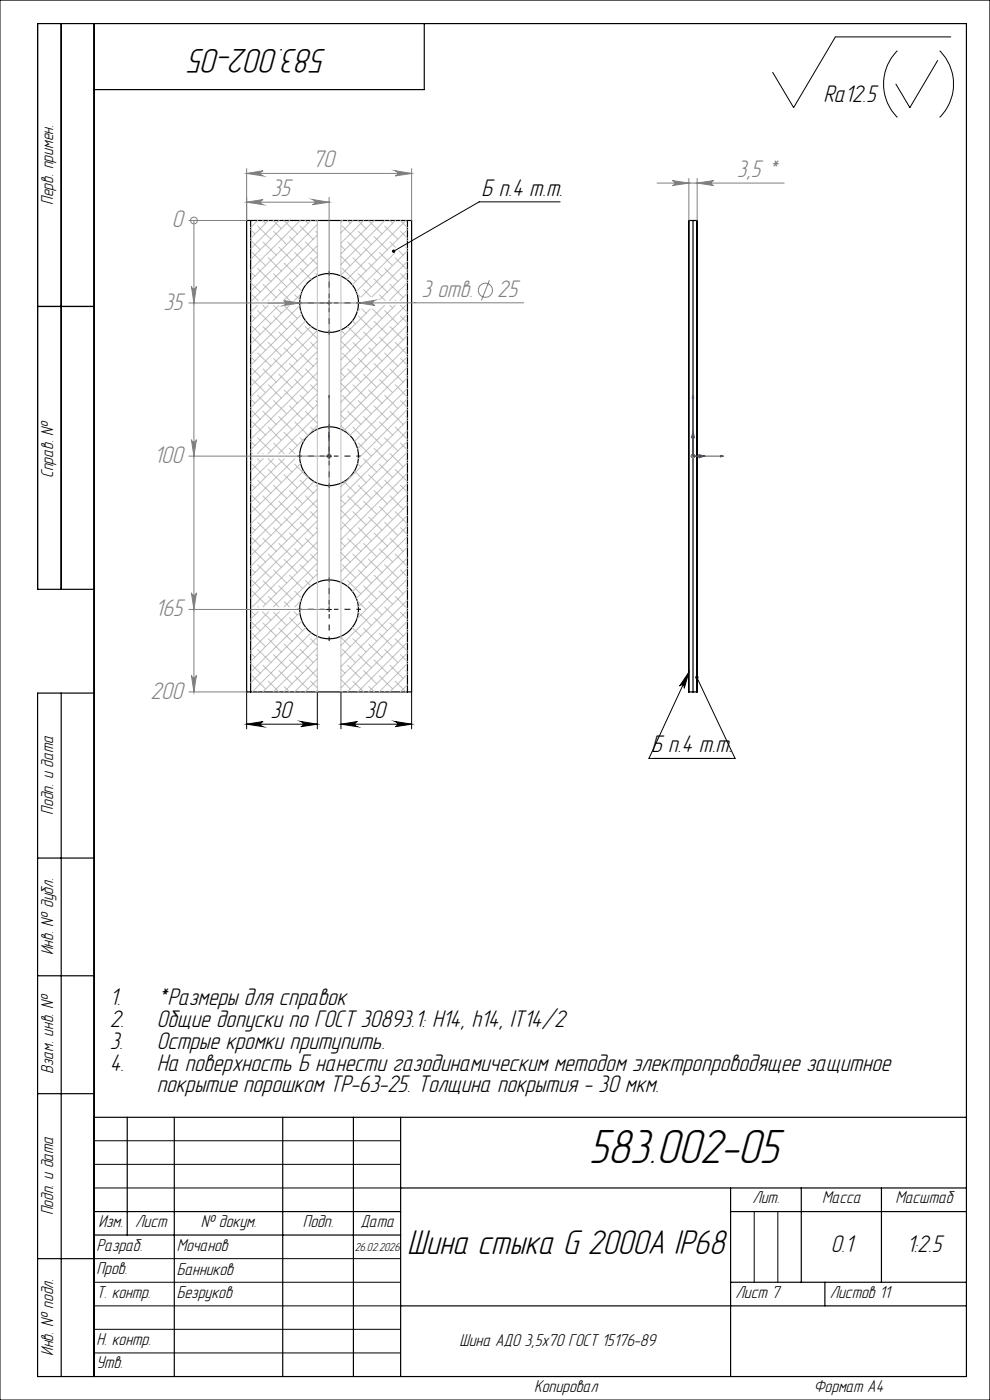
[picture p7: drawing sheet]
<svg xmlns="http://www.w3.org/2000/svg" width="210mm" height="297mm" viewBox="0 0 210 297" stroke-linecap="round" stroke-linejoin="round" font-family="sans-serif">
<g fill="none" stroke="#000" stroke-width=".25">
<path d="M13 5v120M20 5v287M90 5v14h-70M53.2 46.8h-.9v100h.9M53.2 46.8v100M53.2 46.8h33.2M86.4 46.8h.9v100h-.9M86.4 46.8v100M146.1 46.8h.1M146.1 46.8v100M146.1 46.8h.9M147 46.8h.8"/>
<path d="M147 46.8v100M147.8 46.8v100M8 65h12M20 125h-12v-120h197v287h-197v-145h12M13 147v145M53.2 146.8h33.2M146.1 146.8h.1M146.1 146.8h.9M147 146.8h.8M8 182h12M8 207h12M8 232h12"/>
<path d="M20 237h185M27 237v25M37 237v55M60 237v55M75 237v55M85 237v55M20 257h65M85 252h120M155 252v40M155 257h50M170 252v20M187 252v20"/>
<path d="M8 267h12M20 262h65M85 277h120M155 272h50M175 272v5"/>
<circle cx="69.8" cy="64.3" r="6.2"/>
<circle cx="69.8" cy="96.8" r="6.2"/>
<circle cx="69.8" cy="129.3" r="6.2"/>
</g>
<g fill="none" stroke="#808080" stroke-width=".21">
<path d="M52.3 36.8l3.5-.6a.55 .55 0 0 0-.5 .6 .55 .55 0 0 0 .5 .5zM52.3 35.8v11M52.3 36.8h35M83.8 36.2l3.5 .6-3.5 .5a.55 .55 0 0 0 .5-.5 .55 .55 0 0 0-.5-.6zM87.3 35.8v11M139.4 38.8h26.9M142.6 38.3l3.5 .5-3.5 .6a.53 .53 0 0 0 .5-.6 .53 .53 0 0 0-.5-.5zM146.1 37.8v9M147.9 38.8l3.5-.5a.53 .53 0 0 0-.5 .5 .53 .53 0 0 0 .5 .6zM147.9 37.8v9M40.1 46.8h12.2M41.1 46.8h.1"/>
<path d="M41.1 46.8v100M52.3 42.9l3.5-.6a.55 .55 0 0 0-.5 .6 .55 .55 0 0 0 .5 .5zM52.3 42.9h17.5M66.3 42.3l3.5 .6-3.5 .5a.55 .55 0 0 0 .5-.5 .55 .55 0 0 0-.5-.6zM69.8 41.9v87.4M103.8 59.4l-1.7 4.3M40.6 60.8a.53 .53 0 0 0 .5 .5 .53 .53 0 0 0 .6-.5l-.6 3.5zM60 63.7l3.6 .6-3.6 .5a.55 .55 0 0 0 .6-.5 .55 .55 0 0 0-.6-.6zM63.6 64.3h-6.8M76.1 64.3l3.5-.6a.55 .55 0 0 0-.5 .6 .55 .55 0 0 0 .5 .5zM111.1 64.2l-71 .1M40.1 96.8h30.2"/>
<path d="M40.6 93.3a.53 .53 0 0 0 .5 .5 .53 .53 0 0 0 .6-.5l-.6 3.5zM69.5 96.4l.7 .7M70.2 96.4l-.7 .7M146.5 96.8h1M146.6 96.4l.8 .7M147 96.3v1M147.4 96.4l-.8 .7M40.1 129.3h29.7M40.6 125.8a.53 .53 0 0 0 .5 .5 .53 .53 0 0 0 .6-.5l-.6 3.5zM40.1 146.8h12.2M40.6 143.3a.53 .53 0 0 0 .5 .5 .53 .53 0 0 0 .6-.5l-.6 3.5z"/>
<circle cx="41.1" cy="46.8" r=".71"/>
<circle cx="103" cy="61.6" r="1.48"/>
</g>
<g fill="none" stroke="#000" stroke-width=".21">
<path d="M0 0h210v297h-210zM190.4 10.8a10 10 0 0 0 0 14.1M198.9 12.8l-5.9 10-3-5M199.3 10.8a10 10 0 0 1 0 14.1M201.7 7.8h-24.5l-8.9 15-4.4-7.5M118.8 42.8h-17.2l-18.1 10.5M69.3 64.3h1M69.8 63.8v1M69.3 96.8h1M69.8 96.3v1M69.3 129.3h1M69.8 128.8v1"/>
<path d="M52.3 153.6l3.5-.5a.55 .55 0 0 0-.5 .5 .55 .55 0 0 0 .5 .6zM52.3 146.8v7.8M52.3 153.6h15M63.8 153.1l3.5 .5-3.5 .6a.55 .55 0 0 0 .5-.6 .55 .55 0 0 0-.5-.5zM67.3 146.8v7.8M72.3 153.6l3.5-.5a.55 .55 0 0 0-.5 .5 .55 .55 0 0 0 .5 .6zM72.3 153.6h15M72.3 146.8v7.8M83.8 153.1l3.5 .5-3.5 .6a.55 .55 0 0 0 .5-.6 .55 .55 0 0 0-.5-.5zM87.3 146.8v7.8M146.1 142.6l-1 3.4a.55 .55 0 0 0-.2-.7 .55 .55 0 0 0-.8 .3zM146.1 142.6l-8.4 18.3h18.2l-8.1-17.2"/>
<path d="M20 242h65M20 247h65M20 252h65M160 257v15M165 257v15M20 267h65M20 272h65M20 277h65M20 282h65M20 287h65"/>
</g>
<path d="M69.8 96.6v.3zM69.8 83.8v.7v-.7M69.8 96.4v.7zM69.8 91.6v1.3v-1.3M69.8 96.8h.1M69.8 83.8v13M147 83.8l.1 .7h-.3zM147 91.6l.3 1.3h-.7zM147 83.8v13h6.5M148.3 96.4l1.3 .4-1.3 .3zM152.8 96.6l.7 .2-.7 .1z" fill="none" stroke="#00f" stroke-width=".21"/>
<path d="M68.8 64.3h-5.7M69.8 63.3v-5.8M69.8 65.3v5.7M70.8 64.3h5.8M68.8 96.8h-5.7M69.8 95.8v-5.8M69.8 97.8v5.7M70.8 96.8h5.8M68.8 129.3h-5.7M69.8 128.3v-5.8M69.8 130.3v5.7M70.8 129.3h5.8" fill="none" stroke="#000" stroke-width=".21" stroke-dasharray="15.2 1.3 1.3 1.3" stroke-dashoffset="14.3" stroke-linecap="butt"/>
<g fill="none" stroke="#c0c0c0" stroke-width=".21">
<path d="M53.2 59.9l2 2.1M53.2 57.7l.9 .9M53.2 51l2 2M53.2 48.7l.9 .9M53.5 53.5l2.8 2.9M54.6 56.9l2.9 2.8M54.6 47.9l2.9 2.9M54.7 46.8l-1.5 1.5M55.7 46.8l.6 .6M55.8 51.3l2.8 2.8M56.9 54.7l2.8 2.8M56.9 46.8l-3.7 3.7"/>
<path d="M58 46.8l1.7 1.7M58 58.1l2.8 2.8M58 49.1l2.8 2.8M59.1 52.4l2.8 2.8M59.2 46.8l-6 6M60.3 55.8l2.8 2.8M60.3 46.8l2.8 2.8M61.4 59.2l2.7 2.6M61.4 50.2l2.8 2.8M61.4 46.8l-8.2 8.2M62.5 53.5l2.8 2.9M63.6 56.9l2.4 2.4"/>
<path d="M63.6 47.9l2.8 2.9M63.7 46.8l-10.5 10.5M64.7 46.8l.6 .6M64.8 51.3l2.5 2.6M65.9 54.7l1.4 1.4M65.9 46.8l-12.7 12.7M67 46.8l.3 .3M67 58.1l.3 .2M67 49.1l.3 .3M67.3 46.8v100M67.3 47.6l-14.1 14.2M67.3 49.9l-13.9 13.9"/>
<path d="M67.3 52.1l-11.6 11.7M67.3 54.4l-9.4 9.4M67.3 56.6l-7.2 7.2M72.3 46.8v100M72.3 52.1l.9 .9M72.3 54.4l2 2M72.6 56.9l2.8 2.8M72.6 47.9l2.8 2.9M72.7 46.8l-.4 .3M73.7 46.8l.6 .6M73.7 51.3l2.9 2.8M74.9 54.7l2.7 2.8"/>
<path d="M74.9 46.8l-2.6 2.6M75.9 46.8l1.7 1.7M76 58.1l2.8 2.8M76 49.1l2.8 2.8M77.1 52.4l2.8 2.8M77.2 46.8l-4.9 4.8M78.2 55.8l2.8 2.8M78.2 46.8l2.8 2.8M79.3 59.2l2.9 2.8M79.3 50.2l2.9 2.8M79.4 46.8l-7.1 7.1M80.5 53.5l2.8 2.9"/>
<path d="M81.6 56.9l2.8 2.8M81.6 47.9l2.8 2.9M81.6 46.8l-9.3 9.3M82.7 46.8l.6 .6M82.7 51.3l1.2 1.2M83.7 53.7l-8.1 8.1M83.8 54.7l2.6 2.6M83.9 46.8l-11.6 11.5M84.6 53.2l.9 .9M84.9 46.8l1.5 1.5M84.9 58.1l1.5 1.4M84.9 49.1l1.5 1.4"/>
<path d="M86.1 52.4l.3 .4M86.1 46.8l-12.5 12.5M86.4 48.7l-11.7 11.7M86.4 51l-.1 .1M86.4 53.2l-9.7 9.8M86.4 55.5l-7.5 7.5M86.4 59.9l-3.8 3.8M86.4 57.7l-5.9 5.9M53.2 77.9l2 2M53.2 75.7l.9 .9M53.2 68.9l2 2M53.2 66.7l.9 .9"/>
<path d="M53.5 71.5l2.8 2.8M53.5 62.5l1.3 1.3M54.6 74.9l2.9 2.8M54.6 65.9l2.9 2.8M54.6 64.8l-1.4 1.4M55.8 78.2l2.8 2.9M55.8 69.3l2.8 2.8M55.8 64.8l.5 .5M55.8 60.3l2.8 2.8M56.9 72.6l2.8 2.9M56.9 63.7l.1 .1M56.9 64.8l-3.7 3.7"/>
<path d="M58 76l2.8 2.8M58 67l2.8 2.8M58 64.8l1.7 1.7M59.1 79.4l2.8 2.8M59.1 70.4l2.8 2.8M59.1 61.4l2.4 2.4M59.1 64.8l-5.9 5.9M60.3 73.8l2.8 2.8M60.3 64.8l2.8 2.8M61.4 77.1l2.8 2.8M61.4 68.2l2.8 2.7M61.4 64.8l-8.2 8.2"/>
<path d="M62.5 71.5l2.8 2.8M62.5 62.5l1.1 1.1M63.6 64.8l-10.4 10.4M63.6 74.9l2.8 2.8M63.6 65.9l.2 .2M63.9 62.3l-1.5 1.5M64 66.6l-10.8 10.9M64.8 78.2l2.5 2.6M64.8 69.3l2.5 2.5M64.8 60.3l.1 .1M64.8 68.1l-11.6 11.6M65.9 72.6l1.4 1.5"/>
<path d="M66 69.2l-12.8 12.8M67 76l.3 .3M67.3 70.1l-14.1 14.1M67.3 72.4l-14.1 14.1M67.3 74.6l-14.1 14.1M67.3 76.8l-14.1 14.1M67.3 79.1l-14.1 14.1M72.3 72.4l2 1.9M72.3 70.1l.9 .8M72.3 79.1l.9 .8M72.6 74.9l2.8 2.8M73.7 78.2l2.9 2.9"/>
<path d="M73.7 69.3l2.9 2.8M74.8 68.1l.6 .6M74.9 72.6l2.7 2.9M75.7 62.3l.7 .7M76 76l2.8 2.8M76 67l2.8 2.8M76.3 65.5l-.5 .6M76.8 65.5l.8 1M77.1 70.4l2.8 2.8M77.1 79.4l2.8 2.8M77.1 61.4l1.6 1.6M78.2 73.8l2.8 2.8"/>
<path d="M78.6 65.5l-6.3 6.3M79 65.5l2 2.1M79.3 77.1l2.9 2.8M79.3 68.2l2.9 2.7M80.5 71.5l2.8 2.8M80.5 62.5l1.2 1.2M81.6 64.8l-9.3 9.3M81.6 74.9l2.8 2.8M81.6 65.9l2.8 2.8M82.7 64.8l.6 .5M82.7 78.2l2.8 2.9M82.7 69.3l2.8 2.8"/>
<path d="M82.7 60.3l2.8 2.8M83.8 72.6l2.6 2.6M83.8 63.7h.1M83.9 64.8l-11.6 11.5M84.9 76l1.5 1.5M84.9 67l1.5 1.5M84.9 64.8l1.5 1.4M86.1 79.4l.3 .3M86.1 70.4l.3 .3M86.1 61.4l.3 .4M86.1 64.8l-13.8 13.8M86.4 75.7l-14.1 14.1"/>
<path d="M86.4 77.9l-13.4 13.5M86.4 62.2l-1.5 1.5M86.4 66.7l-14.1 14.1M86.4 68.9l-14.1 14.1M86.4 71.2l-14.1 14.1M86.4 73.4l-14.1 14.2M53.2 93.6l.9 .9M53.2 86.9l2 2M53.2 84.6l.9 .9M53.2 95.9l.4 .4M53.5 98.5l2.8 2.8M53.5 89.5l2.8 2.8"/>
<path d="M53.5 80.5l2.8 2.8M53.6 97.3l-.4 .4M54.6 97.3l.6 .6M54.6 92.8l2.9 2.9M54.6 83.9l2.9 2.8M55.8 96.2v.1M55.8 87.2l2.8 2.8M55.8 97.3l-2.6 2.6M56.8 97.3l1.8 1.7M56.9 99.6l2.8 2.8M56.9 90.6l2.8 2.8M56.9 81.6l2.8 2.8"/>
<path d="M58 94l2.3 2.3M58 85l2.8 2.8M58.1 97.3l-4.9 4.9M59.1 97.3l2.8 2.9M59.1 88.4l2.8 2.8M60.3 91.7l2.8 2.8M60.3 82.8l2.8 2.7M60.3 97.3l-7.1 7.1M61.4 86.1l2.8 2.8M61.4 95.1l1.2 1.2M62.5 98.5l2.8 2.8M62.5 89.5l2.8 2.8"/>
<path d="M62.5 80.5l2.8 2.8M62.6 97.3l-9.4 9.4M63.6 96.3h.1M63.6 97.3h.1M63.6 92.8l.8 .8M63.6 83.9l2.8 2.8M63.7 98.4l-10.5 10.5M64.4 99.9l-11.2 11.3M64.8 87.2l2.5 2.6M65.9 90.6l.7 .8M65.9 81.6l1.4 1.4M67 85l.3 .3"/>
<path d="M67.3 81.3l-14.1 14.1M67.3 83.6l-12.7 12.7M67.3 85.8l-10.5 10.5M67.3 88l-8.2 8.3M67.3 90.3l-6 6M72.3 90.3l2 2M72.3 88l.9 .9M72.3 81.3l2 2M72.6 83.9l2.8 2.8M73.7 87.2l2.9 2.8M74.9 81.6l2.7 2.8M74.9 90.6l2.7 2.8"/>
<path d="M75.2 99.9l2.4 2.5M75.8 98.4l.8 .6M76 94l2.8 2.8M76 85l2.8 2.8M77.1 88.4l2.8 2.8M77.1 97.3l2.8 2.9M78.2 91.7l2.8 2.8M78.2 82.8l2.8 2.7M79.3 86.1l2.9 2.8M79.3 95.1l2.9 2.8M80.5 98.5l2.8 2.8M80.5 80.5l2.8 2.8"/>
<path d="M80.5 89.5l2.8 2.8M81.6 92.8l2.8 2.9M81.6 83.9l2.8 2.8M82.7 87.2l2.8 2.8M82.7 96.2l2.8 2.8M83.8 99.6l2.6 2.6M83.8 90.6l2.6 2.6M83.8 81.6l2.6 2.6M84.9 94l1.5 1.4M84.9 85l1.5 1.5M86.1 97.3l.3 .4M86.1 88.4l.3 .3"/>
<path d="M86.4 80.1l-12.2 12.3M86.4 82.4l-11.2 11.2M86.4 84.6l-10.6 10.6M86.4 86.9l-10.4 10.4M86.4 89.1l-14.1 14.2M86.4 91.4l-14.1 14.1M86.4 95.9l-14.1 14.1M86.4 93.6l-14.1 14.1M86.4 98.1l-14.1 14.2M53.2 113.8l2 2M53.2 111.6l.9 .9M53.2 104.8l2 2.1"/>
<path d="M53.2 102.6l.9 .9M53.5 116.4l2.8 2.8M53.5 107.5l2.8 2.7M54.6 119.8l2.9 2.8M54.6 110.8l2.9 2.8M54.6 101.8l2.9 2.8M55.8 114.2l2.8 2.8M55.8 105.2l2.8 2.8M56.9 117.5l2.8 2.9M56.9 108.5l2.8 2.9M58 111.9l2.8 2.8M58 102.9l2.8 2.9"/>
<path d="M59.1 115.3l2.8 2.8M59.1 106.3l2.8 2.8M60.3 118.7l2.8 2.8M60.3 109.7l2.8 2.8M60.3 100.7l2.8 2.8M61.4 113.1l2.8 2.7M61.4 104.1l2.8 2.8M62.5 116.4l2.8 2.8M62.5 107.5l2.8 2.7M63.6 119.8l2.8 2.8M63.6 110.8l2.8 2.8M63.6 101.8l2.8 2.8"/>
<path d="M64.8 114.2l2.5 2.5M64.8 105.2l2.5 2.5M65.4 101.2l-12.2 12.2M65.9 117.5l1.4 1.5M65.9 108.5l1.4 1.5M66.6 102.2l-13.4 13.4M67 111.9l.3 .4M67 102.9l.3 .4M67.3 103.7l-14.1 14.2M67.3 106l-14.1 14.2M67.3 108.3l-14.1 14.1M67.3 110.5l-14.1 14.1"/>
<path d="M67.3 112.7l-14.1 14.2M67.3 115l-13.8 13.8M67.3 117.2l-11.5 11.6M67.3 119.5l-9.3 9.3M72.3 117.2l2 2M72.3 115l.9 .8M72.3 108.3l2 1.9M72.3 106l.9 .9M72.6 110.8l2.8 2.8M72.6 119.8l2.8 2.8M73 102.2l2.4 2.4M73.7 114.2l2.9 2.8"/>
<path d="M73.7 105.2l2.9 2.8M74.2 101.2l.1 .1M74.9 117.5l2.7 2.9M74.9 108.5l2.7 2.9M76 111.9l2.8 2.8M76 102.9l2.8 2.9M77.1 115.3l2.8 2.8M77.1 106.3l2.8 2.8M78.2 118.7l2.8 2.8M78.2 109.7l2.8 2.8M78.2 100.7l2.8 2.8M79.3 104.1l2.9 2.8"/>
<path d="M79.3 113.1l2.9 2.7M80.5 116.4l2.8 2.8M80.5 107.5l2.8 2.7M81.6 119.8l2.8 2.8M81.6 101.8l2.8 2.8M81.6 110.8l2.8 2.8M82.7 114.2l2.8 2.8M82.7 105.2l2.8 2.8M83.8 108.5l2.6 2.7M83.8 117.5l2.6 2.7M84.9 102.9l1.5 1.5M84.9 111.9l1.5 1.5"/>
<path d="M86.1 115.3l.3 .3M86.1 106.3l.3 .4M86.4 107.1l-14.1 14.1M86.4 109.3l-14.1 14.2M86.4 111.6l-12.7 12.8M86.4 113.8l-11.6 11.7M86.4 116.1l-10.8 10.8M86.4 118.3l-10.4 10.4M86.4 100.4l-14.1 14.1M86.4 102.6l-14.1 14.1M86.4 104.8l-14.1 14.2M53.2 138.5l.9 .9"/>
<path d="M53.2 131.8l2 2M53.2 122.8l2 2M53.2 120.6l.9 .9M53.4 129.8l.7 .7M53.5 134.4l2.8 2.8M53.5 125.4l2.8 2.8M54.6 128.8h.1M54.6 137.8l2.9 2.7M54.8 129.8l-1.6 1.6M55.7 129.8l1.8 1.8M55.8 132.1l2.8 2.8M55.8 123.2l2.8 2.8"/>
<path d="M56.9 135.5l2.8 2.8M56.9 126.5l2.3 2.3M57 129.8l-3.8 3.8M58 138.9l2.8 2.8M58 129.9l2.8 2.8M58 120.9l2.8 2.8M59.1 133.2l2.8 2.9M59.1 124.3l2.8 2.8M59.3 129.8l-6.1 6.1M60.3 136.6l2.8 2.8M60.3 127.6l1.1 1.2M61.4 140l2.8 2.8"/>
<path d="M61.4 131l2.8 2.8M61.4 122l2.8 2.8M61.5 129.8l-8.3 8.3M62.4 129.8l.7 .7M62.5 134.4l2.8 2.8M62.5 125.4l1.5 1.5M63.6 129.9l-10.4 10.4M63.6 137.8l2.8 2.7M63.8 127.5l-1.3 1.3M64.1 131.7l-10.9 10.9M64.8 123.2l1.2 1.2M64.9 133.1l-11.7 11.7"/>
<path d="M65.9 135.5l1.4 1.4M66 134.2l-12.5 12.6M67 138.9l.3 .3M67 120.9l.3 .3M67.3 121.7l-7 7.1M67.3 135.2l-11.6 11.6M67.3 137.4l-9.3 9.4M67.3 139.7l-7.1 7.1M72.3 135.2l2 2M72.6 137.8l2.8 2.7M73.7 123.2l2.9 2.8M74.7 133.1l1.9 1.8"/>
<path d="M74.9 135.5l2.7 2.8M75.8 127.5l1.8 1.8M76 138.9l2.8 2.8M76 120.9l2.8 2.8M76 129.9l2.8 2.8M77.1 133.2l2.8 2.9M77.1 124.3l2.8 2.8M78.2 136.6l2.8 2.8M78.2 127.6l2.8 2.9M79.3 140l2.9 2.8M79.3 131l2.9 2.8M79.3 122l2.9 2.8"/>
<path d="M80.5 134.4l2.8 2.8M80.5 125.4l2.8 2.8M81.6 137.8l2.8 2.7M81.6 128.8l2.8 2.8M82.7 132.1l2.8 2.8M82.7 123.2l2.8 2.8M83.8 135.5l2.6 2.6M83.8 126.5l2.6 2.6M84.9 129.9l1.5 1.5M84.9 138.9l1.5 1.4M84.9 120.9l1.5 1.5M86.1 124.3l.3 .3"/>
<path d="M86.1 133.2l.3 .4M86.4 120.6l-10.7 10.7M86.4 125.1l-14.1 14.1M86.4 127.3l-14.1 14.1M86.4 122.8l-14.1 14.1M86.4 129.5l-14.1 14.2M86.4 131.8l-14.1 14.1M86.4 134l-12.7 12.8M86.4 136.3l-10.5 10.5M86.4 138.5l-8.2 8.3M53.2 140.8l2 2M53.5 143.4l2.8 2.8"/>
<path d="M54.6 146.7l.1 .1M55.8 141.1l2.8 2.8M56.9 144.5l2.3 2.3M59.1 142.2l2.8 2.9M60.3 145.6l1.1 1.2M62.5 143.4l2.8 2.8M63.6 146.7l.1 .1M64.8 141.1l2.5 2.6M65.9 144.5l1.4 1.4M67.3 141.9l-4.8 4.9M67.3 144.2l-2.6 2.6M67.3 146.4l-.3 .4"/>
<path d="M72.3 144.2l2 2M72.3 141.9l.9 .9M72.6 146.7l.1 .1M73.7 141.1l2.9 2.8M74.9 144.5l2.3 2.3M77.1 142.2l2.8 2.9M78.2 145.6l1.2 1.2M80.5 143.4l2.8 2.8M81.6 146.7v.1M82.7 141.1l2.8 2.8M83.8 144.5l2.3 2.3M86.1 142.2l.3 .4"/>
<path d="M86.4 140.8l-6 6M86.4 143l-3.7 3.8M86.4 145.3l-1.5 1.5"/>
</g>
<g fill="#000">
<path d="M52.3 153.6l3.5-.5a.55 .55 0 0 0-.5 .5 .55 .55 0 0 0 .5 .6zM63.8 153.1l3.5 .5-3.5 .6a.55 .55 0 0 0 .5-.6 .55 .55 0 0 0-.5-.5z"/>
<path d="M72.3 153.6l3.5-.5a.55 .55 0 0 0-.5 .5 .55 .55 0 0 0 .5 .6zM83.8 153.1l3.5 .5-3.5 .6a.55 .55 0 0 0 .5-.6 .55 .55 0 0 0-.5-.5z"/>
</g>
<path d="M40.6 60.8a.53 .53 0 0 0 .5 .5 .53 .53 0 0 0 .6-.5l-.6 3.5zM40.6 93.3a.53 .53 0 0 0 .5 .5 .53 .53 0 0 0 .6-.5l-.6 3.5zM40.6 125.8a.53 .53 0 0 0 .5 .5 .53 .53 0 0 0 .6-.5l-.6 3.5zM40.6 143.3a.53 .53 0 0 0 .5 .5 .53 .53 0 0 0 .6-.5l-.6 3.5z" fill="#808080"/>
<g fill="#00f">
<path d="M69.8 96.6v.3zM69.8 83.8v.7z"/>
<path d="M152.8 96.6l.7 .2-.7 .1zM147 83.8l.1 .7h-.3zM148.3 96.4l1.3 .4-1.3 .3zM147 91.6l.3 1.3h-.7z"/>
<path d="M69.8 96.4v.7zM69.8 91.6v1.3z"/>
</g>
<path d="M83.2 53.1v.4l.3-.2-.3 .2a.37 .37 0 0 0 .5 .1 .37 .37 0 0 0 .1-.6 .37 .37 0 0 0-.6 .1zM147.5 143.5a.36 .36 0 0 0 .2 .5 .36 .36 0 0 0 .5-.3 .36 .36 0 0 0-.5-.3l.1 .3-.1-.3zM146.1 142.6l-1 3.4a.55 .55 0 0 0-.2-.7 .55 .55 0 0 0-.8 .3z" fill="#000"/>
<g fill="#808080">
<path d="M66.3 42.3l3.5 .6-3.5 .5a.55 .55 0 0 0 .5-.5 .55 .55 0 0 0-.5-.6zM52.3 42.9l3.5-.6a.55 .55 0 0 0-.5 .6 .55 .55 0 0 0 .5 .5z"/>
<path d="M52.3 36.8l3.5-.6a.55 .55 0 0 0-.5 .6 .55 .55 0 0 0 .5 .5zM83.8 36.2l3.5 .6-3.5 .5a.55 .55 0 0 0 .5-.5 .55 .55 0 0 0-.5-.6zM60 63.7a.55 .55 0 0 1 .6 .6 .55 .55 0 0 1-.6 .5l3.6-.5zM76.1 64.3l3.5 .5a.55 .55 0 0 1-.5-.5 .55 .55 0 0 1 .5-.6zM142.6 38.3l3.5 .5-3.5 .6a.53 .53 0 0 0 .5-.6 .53 .53 0 0 0-.5-.5zM147.9 38.8l3.5-.5a.53 .53 0 0 0-.5 .5 .53 .53 0 0 0 .5 .6z"/>
</g>
<text font-size="10.5" x="124.9" y="246.7">583.002-05</text>
<g font-size="7.5">
<text x="69.3" y="10.5" transform="rotate(-180 69.3 10.5)">583.002-05</text>
<text x="86.4" y="266.1">Шина стыка G 2000A IP68</text>
</g>
<g font-size="5.3">
<text x="174.7" y="21.6">Ra12.5</text>
<text x="102.1" y="41.6">Б п.4 т.т.</text>
<text x="57.4" y="152.4">30</text>
<text x="77.4" y="152.4">30</text>
<text x="138.1" y="159.6">Б п.4 т.т.</text>
<text x="23.3" y="213.3">1.</text>
<text x="33.3" y="213.3">*Размеры для справок</text>
<text x="23.3" y="217.9">2.</text>
<text x="33.3" y="217.9">Общие допуски по ГОСТ 30893.1: H14, h14, IT14/2</text>
<text x="23.3" y="227.1">4.</text>
<text x="23.3" y="222.5">3.</text>
<text x="33.3" y="227.1">На поверхность Б нанести газодинамическим методом электропроводящее защитное</text>
<text x="33.3" y="222.5">Острые кромки притупить.</text>
<text x="33.3" y="231.7">покрытие порошком ТР-63-25. Толщина покрытия - 30 мкм.</text>
<text x="176.2" y="265.6">0.1</text>
<text x="192.3" y="265.6">1:2.5</text>
</g>
<g font-size="5.3" fill="#808080">
<text x="66.3" y="35.5">70</text>
<text x="57.5" y="41.6">35</text>
<text x="156.3" y="37.6">3,5 *</text>
<text x="36.4" y="48.2">0</text>
<text x="34.7" y="65.7">35</text>
<text x="89.4" y="63">3 отв.</text>
<text x="105.5" y="63">25</text>
<text x="32.7" y="98.2">100</text>
<text x="32.9" y="130.7">165</text>
<text x="31.9" y="148.2">200</text>
</g>
<g font-size="3.8">
<text x="11.3" y="43.5" transform="rotate(-90 11.3 43.5)">Перв. примен.</text>
<text x="11.3" y="101.4" transform="rotate(-90 11.3 101.4)">Справ. №</text>
<text x="11.3" y="172.8" transform="rotate(-90 11.3 172.8)">Подп. и дата</text>
<text x="11.3" y="202.7" transform="rotate(-90 11.3 202.7)">Инв. № дубл.</text>
<text x="11.3" y="227.8" transform="rotate(-90 11.3 227.8)">Взам. инв. №</text>
<text x="11.3" y="257.8" transform="rotate(-90 11.3 257.8)">Подп. и дата</text>
<text x="159.6" y="255.3">Лит.</text>
<text x="174.4" y="255.3">Масса</text>
<text x="189.9" y="255.3">Масштаб</text>
<text x="20.9" y="260.3">Изм.</text>
<text x="28.7" y="260.3">Лист</text>
<text x="42.6" y="260.3">№ докум.</text>
<text x="64.2" y="260.3">Подп.</text>
<text x="76.5" y="260.3">Дата</text>
<text x="20.5" y="265.3">Разраб.</text>
<text x="37.5" y="265.3">Мочанов</text>
<text x="20.5" y="275.3">Т. контр.</text>
<text x="20.5" y="270.3">Пров.</text>
<text x="37.5" y="270.4">Банников</text>
<text x="37.5" y="275.4">Безруков</text>
<text x="156" y="275.3">Лист 7</text>
<text x="176" y="275.3">Листов 11</text>
<text x="11.3" y="287.7" transform="rotate(-90 11.3 287.7)">Инв. № подл.</text>
<text x="20.5" y="285.3">Н. контр.</text>
<text x="97.5" y="285.5">Шина АДО 3,5х70 ГОСТ 15176-89</text>
<text x="20.5" y="290.3">Утв.</text>
<text x="113.3" y="295.3">Копировал</text>
<text x="172.6" y="295.3">Формат А4</text>
</g>
<text font-size="2.6" x="75.3" y="265.4">26.02.2026</text>
</svg>
